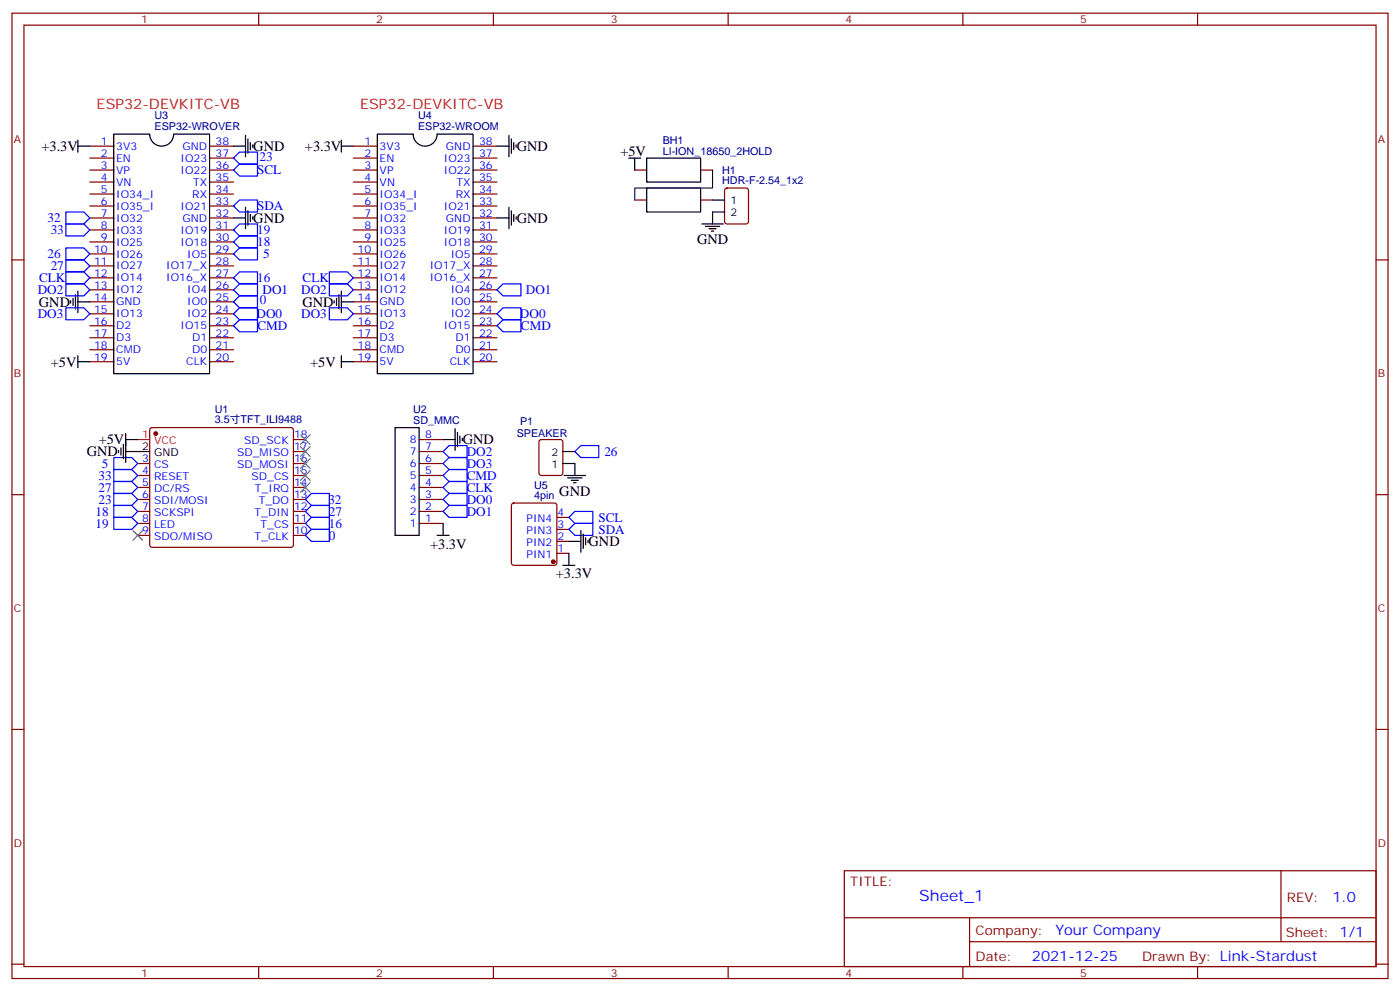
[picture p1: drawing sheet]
<svg xmlns="http://www.w3.org/2000/svg" width="412mm" height="292mm" viewBox="0 0 412 292" stroke-linecap="round" stroke-linejoin="round" font-family="sans-serif">
<g fill="none" stroke="#870000" stroke-width=".35">
<path d="M3.5 3.9h405.4v284.3h-405.4zM7.1 7.4h398.2v277.3h-398.2zM76.2 3.9v3.5M145.3 3.9v3.5M214.5 3.9v3.5M283.6 3.9v3.5M352.8 3.9v3.5M26.5 43h7M26.5 46.6h7M26.5 50.1h7M26.5 53.6h7M26.5 57.2h7"/>
<path d="M61.7 43h7.1M61.7 46.6h7.1M61.7 50.1h7.1M61.7 53.6h7.1M61.7 57.2h7.1M104.1 43h7M104.1 46.6h7M104.1 50.1h7M104.1 53.6h7M104.1 57.2h7M139.3 43h7.1M139.3 46.6h7.1"/>
<path d="M139.3 50.1h7.1M139.3 53.6h7.1M139.3 57.2h7.1M187 50.1h3.5M187 58.9h3.5M206.4 50.1h3.5M206.4 58.9h3.5M213.7 55.6l.4-.2h5.7l.6 .4 .1 9.5-.5 .6-5.9 .1-.6-.5-.1-9.4zM3.5 76.6h3.6M26.5 60.7h7M26.5 64.2h7M26.5 67.7h7"/>
<path d="M26.5 71.3h7M26.5 74.8h7M26.5 78.3h7M61.7 60.7h7.1M61.7 64.2h7.1M61.7 67.7h7.1M61.7 71.3h7.1M61.7 74.8h7.1M61.7 78.3h7.1M104.1 60.7h7M104.1 64.2h7M104.1 67.7h7"/>
<path d="M104.1 71.3h7M104.1 74.8h7M104.1 78.3h7M139.3 60.7h7.1M139.3 64.2h7.1M139.3 67.7h7.1M139.3 71.3h7.1M139.3 74.8h7.1M139.3 78.3h7.1M405.3 76.6h3.6M26.5 81.8h7M26.5 85.4h7"/>
<path d="M26.5 88.9h7M26.5 92.4h7M26.5 96h7M26.5 99.5h7M61.7 81.8h7.1M61.7 85.4h7.1M61.7 88.9h7.1M61.7 92.4h7.1M61.7 96h7.1M61.7 99.5h7.1M104.1 81.8h7M104.1 85.4h7"/>
<path d="M104.1 88.9h7M104.1 92.4h7M104.1 96h7M104.1 99.5h7M139.3 81.8h7.1M139.3 85.4h7.1M139.3 88.9h7.1M139.3 92.4h7.1M139.3 96h7.1M139.3 99.5h7.1M26.5 103h7M26.5 106.5h7"/>
<path d="M61.7 103h7.1M61.7 106.5h7.1M104.1 103h7M104.1 106.5h7M139.3 103h7.1M139.3 106.5h7.1M40.6 136.5h3.5M44.3 126.1l.5-.2h40.9l.5 .2 .2 .5v33.9l-.2 .5-.5 .2h-40.9l-.5-.2-.2-.5v-33.9zM86.4 136.5h3.6M86.4 133h3.6M86.4 129.5h3.6M123.5 136.5h7"/>
<path d="M123.5 133h7M123.5 129.5h7M159 129.7l.5-.2h5.6l.7 .4v9.4l-.5 .7-5.8 .1-.7-.5-.1-9.4zM3.5 145.7h3.6M40.6 140.1h3.5M40.6 143.6h3.5M40.6 147.1h3.5M40.6 150.6h3.5M40.6 154.2h3.5M40.6 157.7h3.5M86.4 140.1h3.6M86.4 143.6h3.6"/>
<path d="M86.4 147.1h3.6M86.4 150.6h3.6M86.4 154.2h3.6M86.4 157.7h3.6M123.5 140.1h7M123.5 143.6h7M123.5 147.1h7M123.5 150.6h7M123.5 154.2h7M150.9 148.4l.4-.2h12l.5 .2 .2 .5v16.9l-.2 .5-.5 .2h-12l-.5-.2-.2-.5v-16.9zM164 159.5h3.6M164 155.9h3.6"/>
<path d="M164 152.4h3.6M405.3 145.7h3.6M164 163h3.6M3.5 214.8h3.6M405.3 214.8h3.6M248.7 256.5h156.6v28.2h-156.6zM377.3 256.5v20.9M248.7 270.3h156.5M285.6 277.4h119.6M285.6 270.3v14.1M3.5 284h3.6M76.2 284.7v3.5"/>
<path d="M145.3 284.7v3.5M214.5 284.7v3.5M283.6 284.7v3.5M352.8 284.7v3.5M405.3 284h3.6"/>
</g>
<g fill="none" stroke="#000" stroke-width=".35">
<path d="M33.5 39.5h10.6a3.5 3.5 0 0 0 3.5 3.5 3.5 3.5 0 0 0 3.6-3.5h10.5v70.6h-28.2zM72.3 39.9v6.3M111.1 39.5h10.6a3.5 3.5 0 0 0 3.5 3.5 3.5 3.5 0 0 0 3.6-3.5h10.5v70.6h-28.2zM149.9 39.9v6.3M22.9 41.3v3.5M22.9 43h3.6M68.8 43h3.5M73 40.9v4.3M73.7 42v2.1M74.4 42.7v.7M100.5 41.3v3.5M100.5 43h3.6"/>
<path d="M146.4 43h3.5M150.6 40.9v4.3M151.3 42v2.1M152 42.7v.7M185.2 46.6h3.5M187 46.6v3.5M190.5 46.6h15.9v7h-15.9zM190.5 55.4h15.9v7h-15.9zM209.9 58.9h3.5M68.8 64.2h3.5M72.3 61v6.4M73 62.1v4.2"/>
<path d="M73.7 63.1v2.2M74.4 63.9v.7M146.4 64.2h3.5M149.9 61v6.4M150.6 62.1v4.2M151.3 63.1v2.2M152 63.9v.7M206.7 66h6.4M207.8 66.7h4.2M208.8 67.4h2.2M209.5 68.1h.8M213.4 62.4h-3.5v3.6"/>
<path d="M20.8 88.5v.8M21.5 87.8v2.2M22.2 86.8v4.2M22.9 85.7v6.4M22.9 88.9h3.6M98.4 88.5v.8M99.1 87.8v2.2M99.8 86.8v4.2M100.5 85.7v6.4M100.5 88.9h3.6M22.9 106.5h3.6M22.9 104.8v3.5"/>
<path d="M100.5 106.5h3.6M100.5 104.8v3.5M34.9 132.6v.8M35.6 131.9v2.2M36.3 130.9v4.2M37 133h7.1M37 129.5h3.6M37 127.7v8.5M116.4 125.9h7.1v31.8h-7.1zM130.5 129.5h3.6M134.1 126.3v6.3M134.8 127.4v4.2"/>
<path d="M135.5 128.4v2.1M136.2 129.1v.7M165.8 133h3.5M165.8 136.5h3.5v3.6M128.8 157.7h3.5M130.5 154.2v3.5M166.2 140.1h6.3M167.2 140.8h4.2M167.6 159.5h3.5M168.3 141.5h2.1M169 142.2h.7M171.1 156.3v6.3"/>
<path d="M171.8 157.3v4.3M172.5 158.4v2.1M173.2 159.1v.7M165.8 166.5h3.5M167.6 163v3.5"/>
</g>
<g fill="#870000" stroke="#870000" stroke-width=".35">
<circle cx="45.9" cy="127.7" r=".53"/>
<circle cx="163" cy="165.5" r=".53"/>
</g>
<path d="M40.6 129.5h3.5" fill="none" stroke="#f00" stroke-width=".35"/>
<g fill="none" stroke="#00f" stroke-width=".35">
<path d="M68.8 46.6l1.8-1.8h5.2v3.5h-5.2zM68.8 50.1l1.8-1.8h5.2v3.6h-5.2zM19.4 76.6h5.3l1.8 1.7-1.8 1.8h-5.3zM19.4 66h5.3l1.8 1.7-1.8 1.8h-5.3zM19.4 62.4h5.3l1.8 1.8-1.8 1.8h-5.3zM19.4 73h5.3l1.8 1.8-1.8 1.8h-5.3zM68.8 71.3l1.8-1.8h5.2v3.5h-5.2zM68.8 67.7l1.8-1.7h5.2v3.5h-5.2zM68.8 60.7l1.8-1.8h5.2v3.5h-5.2zM70.6 73h5.2v3.6h-5.2l-1.8-1.8zM19.4 83.6h5.3l1.8 1.8-1.8 1.7h-5.3zM19.4 90.7h5.3l1.8 1.7-1.8 1.8h-5.3z"/>
<path d="M19.4 80.1h5.3l1.8 1.7-1.8 1.8h-5.3zM68.8 96l1.8-1.8h5.2v3.5h-5.2zM68.8 85.4l1.8-1.8h5.2v3.5h-5.2zM68.8 81.8l1.8-1.7h5.2v3.5h-5.2zM68.8 88.9l1.8-1.8h5.2v3.6h-5.2zM70.6 90.7h5.2v3.5h-5.2l-1.8-1.8zM97 83.6h5.3l1.8 1.8-1.8 1.7h-5.3zM97 90.7h5.3l1.8 1.7-1.8 1.8h-5.3zM97 80.1h5.3l1.8 1.7-1.8 1.8h-5.3zM146.4 96l1.8-1.8h5.3v3.5h-5.3zM146.4 85.4l1.8-1.8h5.3v3.5h-5.3zM148.2 90.7h5.3v3.5h-5.3l-1.8-1.8z"/>
<path d="M33.5 134.8h5.3l1.8 1.7-1.8 1.8h-5.3zM33.5 138.3h5.3l1.8 1.8-1.8 1.7h-5.3zM130.5 133l1.8-1.8h5.3v3.6h-5.3zM130.5 136.5l1.8-1.7h5.3v3.5h-5.3zM169.3 133l1.8-1.8h5.3v3.6h-5.3zM33.5 145.3h5.3l1.8 1.8-1.8 1.8h-5.3zM33.5 148.9h5.3l1.8 1.7-1.8 1.8h-5.3zM33.5 141.8h5.3l1.8 1.8-1.8 1.7h-5.3zM33.5 152.4h5.3l1.8 1.8-1.8 1.7h-5.3zM90 147.1l1.7-1.8h5.3v3.6h-5.3zM90 150.6l1.7-1.7h5.3v3.5h-5.3zM90 154.2l1.7-1.8h5.3v3.5h-5.3z"/>
<path d="M90 157.7l1.7-1.8h5.3v3.6h-5.3zM130.5 140.1l1.8-1.8h5.3v3.5h-5.3zM130.5 143.6l1.8-1.8h5.3v3.5h-5.3zM130.5 147.1l1.8-1.8h5.3v3.6h-5.3zM130.5 150.6l1.8-1.7h5.3v3.5h-5.3zM167.6 152.4l1.7-1.8h5.3v3.6h-5.3zM167.6 155.9l1.7-1.7h5.3v3.5h-5.3z"/>
</g>
<path d="M88.5 128.1l2.9 2.8M88.5 131.6l2.9 2.8M88.5 135.1l2.9 2.8M88.5 138.6l2.9 2.9M91.4 128.1l-2.9 2.8M91.4 131.6l-2.9 2.8M91.4 135.1l-2.9 2.8M91.4 138.6l-2.9 2.9M39.2 156.3l2.8 2.8M42 156.3l-2.8 2.8M88.5 142.2l2.9 2.8M91.4 142.2l-2.9 2.8" fill="none" stroke="#3c3" stroke-width=".35"/>
<path d="M209.9 50.1v5.3h-22.9v3.5" fill="none" stroke="#008700" stroke-width=".35"/>
<text font-size="4.6" fill="#00f" x="270.8" y="265.5">Sheet_1</text>
<g font-size="4.2" fill="#f00">
<text x="28.5" y="32.2">ESP32-DEVKITC-VB</text>
<text x="106.1" y="32.2">ESP32-DEVKITC-VB</text>
</g>
<g font-size="4.2">
<text x="12.2" y="44.5">+3.3V</text>
<text x="74.6" y="44.5">GND</text>
<text x="89.8" y="44.5">+3.3V</text>
<text x="152.2" y="44.5">GND</text>
<text x="182.7" y="45.9">+5V</text>
<text x="74.6" y="65.6">GND</text>
<text x="152.2" y="65.6">GND</text>
<text x="205.3" y="72">GND</text>
<text x="11.5" y="90.3">GND</text>
<text x="89.1" y="90.3">GND</text>
<text x="15" y="108">+5V</text>
<text x="91.4" y="108">+5V</text>
<text x="29.1" y="130.9">+5V</text>
<text x="136.3" y="130.9">GND</text>
<text x="25.6" y="134.4">GND</text>
<text x="164.8" y="146.1">GND</text>
<text x="126.7" y="161.6">+3.3V</text>
<text x="173.4" y="160.9">GND</text>
<text x="163.7" y="170.4">+3.3V</text>
</g>
<g font-size="4.2" fill="#00f">
<text x="392.5" y="265.7">1.0</text>
<text x="310.9" y="275.3">Your Company</text>
<text x="304" y="283.1">2021-12-25</text>
</g>
<g font-size="3.9" fill="#00f">
<text x="76.5" y="47.3">23</text>
<text x="75.7" y="51.4">SCL</text>
<text x="14" y="65.5">32</text>
<text x="75.7" y="62">SDA</text>
<text x="14.9" y="69">33</text>
<text x="75.7" y="69">19</text>
<text x="14" y="76.1">26</text>
<text x="75.7" y="72.5">18</text>
<text x="77.5" y="76.1">5</text>
<text x="11.5" y="83.1">CLK</text>
<text x="14.9" y="79.6">27</text>
<text x="75.7" y="83.1">16</text>
<text x="89.1" y="83.1">CLK</text>
<text x="11.1" y="86.6">DO2</text>
<text x="76.6" y="89.7">0</text>
<text x="77.3" y="86.7">DO1</text>
<text x="88.7" y="86.6">DO2</text>
<text x="154.9" y="86.7">DO1</text>
<text x="11.1" y="93.7">DO3</text>
<text x="75.6" y="93.7">DO0</text>
<text x="88.7" y="93.7">DO3</text>
<text x="153.2" y="93.7">DO0</text>
<text x="75.8" y="97.2">CMD</text>
<text x="153.4" y="97.3">CMD</text>
<text x="30" y="137.8">5</text>
<text x="137.5" y="134.3">DO2</text>
<text x="137.5" y="137.8">DO3</text>
<text x="178" y="134.3">26</text>
<text x="29" y="141.3">33</text>
<text x="137.5" y="141.3">CMD</text>
<text x="29" y="148.4">23</text>
<text x="29" y="144.8">27</text>
<text x="96.7" y="148.4">32</text>
<text x="137.5" y="144.8">CLK</text>
<text x="137.5" y="148.4">DO0</text>
<text x="28.1" y="151.9">18</text>
<text x="28.1" y="155.4">19</text>
<text x="96.9" y="151.9">27</text>
<text x="96.9" y="155.5">16</text>
<text x="137.5" y="151.9">DO1</text>
<text x="176.3" y="153.7">SCL</text>
<text x="96.9" y="159">0</text>
<text x="176.3" y="157.2">SDA</text>
</g>
<g font-size="3.9" fill="#800">
<text x="250.5" y="261.1">TITLE:</text>
<text x="379.1" y="265.7">REV:</text>
<text x="287.4" y="275.3">Company:</text>
<text x="378.7" y="275.9">Sheet: 1/1</text>
<text x="287.4" y="282.9">Date:</text>
<text x="336.4" y="283">Drawn By: Link-Stardust</text>
</g>
<g font-size="3.2" fill="#800">
<text x="41.6" y="6.9">1</text>
<text x="110.8" y="6.9">2</text>
<text x="179.9" y="6.9">3</text>
<text x="249.1" y="6.9">4</text>
<text x="318.2" y="6.9">5</text>
<text x="4.1" y="42">A</text>
<text x="405.9" y="42">A</text>
<text x="4.1" y="111.1">B</text>
<text x="405.9" y="111.1">B</text>
<text x="4.1" y="180.3">C</text>
<text x="405.9" y="180.3">C</text>
<text x="4.1" y="249.4">D</text>
<text x="405.9" y="249.4">D</text>
<text x="41.6" y="287.7">1</text>
<text x="110.8" y="287.7">2</text>
<text x="179.9" y="287.7">3</text>
<text x="249.1" y="287.7">4</text>
<text x="318.2" y="287.7">5</text>
</g>
<g font-size="3.2" fill="#000080">
<text x="45.5" y="35.2">U3</text>
<text x="123.1" y="35.2">U4</text>
<text x="45.5" y="38.3">ESP32-WROVER</text>
<text x="123.1" y="38.3">ESP32-WROOM</text>
<text x="195.2" y="45.5">LI-ION_18650_2HOLD</text>
<text x="195.2" y="42.4">BH1</text>
<text x="212.7" y="51.2">H1</text>
<text x="212.7" y="54.3">HDR-F-2.54_1x2</text>
<text x="63.3" y="124.7">3.5寸TFT_ILI9488</text>
<text x="63.3" y="121.6">U1</text>
<text x="121.7" y="124.9">SD_MMC</text>
<text x="121.7" y="121.7">U2</text>
<text x="153.2" y="125.3">P1</text>
<text x="152.2" y="128.8">SPEAKER</text>
<text x="157.3" y="143.9">U5</text>
<text x="157.3" y="147.1">4pin</text>
</g>
<g font-size="3.2" fill="#00f">
<text x="29.7" y="42.7">1</text>
<text x="29.7" y="46.2">2</text>
<text x="34.2" y="44.1">3V3</text>
<text x="34.2" y="47.6">EN</text>
<text x="53.2" y="47.6">IO23</text>
<text x="53.7" y="44.1">GND</text>
<text x="63.5" y="46.2">37</text>
<text x="63.5" y="42.7">38</text>
<text x="107.3" y="42.7">1</text>
<text x="107.3" y="46.2">2</text>
<text x="111.8" y="44.1">3V3</text>
<text x="111.8" y="47.6">EN</text>
<text x="130.8" y="47.6">IO23</text>
<text x="131.4" y="44.1">GND</text>
<text x="141.1" y="46.2">37</text>
<text x="141.1" y="42.7">38</text>
<text x="29.7" y="49.7">3</text>
<text x="29.7" y="53.3">4</text>
<text x="34.2" y="51.2">VP</text>
<text x="53.2" y="51.2">IO22</text>
<text x="63.5" y="53.3">35</text>
<text x="63.5" y="49.7">36</text>
<text x="107.3" y="49.7">3</text>
<text x="107.3" y="53.3">4</text>
<text x="111.8" y="51.2">VP</text>
<text x="130.8" y="51.2">IO22</text>
<text x="141.1" y="53.3">35</text>
<text x="141.1" y="49.7">36</text>
<text x="29.7" y="56.8">5</text>
<text x="34.2" y="54.7">VN</text>
<text x="34.2" y="58.2">IO34_I</text>
<text x="56.6" y="58.2">RX</text>
<text x="56.9" y="54.7">TX</text>
<text x="63.5" y="56.8">34</text>
<text x="107.3" y="56.8">5</text>
<text x="111.8" y="54.7">VN</text>
<text x="111.8" y="58.2">IO34_I</text>
<text x="134.3" y="58.2">RX</text>
<text x="134.5" y="54.7">TX</text>
<text x="141.1" y="56.8">34</text>
<text x="29.7" y="60.3">6</text>
<text x="29.7" y="63.9">7</text>
<text x="34.2" y="61.7">IO35_I</text>
<text x="34.2" y="65.3">IO32</text>
<text x="53.2" y="61.7">IO21</text>
<text x="53.7" y="65.3">GND</text>
<text x="63.5" y="63.9">32</text>
<text x="63.5" y="60.3">33</text>
<text x="107.3" y="60.3">6</text>
<text x="107.3" y="63.9">7</text>
<text x="111.8" y="61.7">IO35_I</text>
<text x="111.8" y="65.3">IO32</text>
<text x="130.8" y="61.7">IO21</text>
<text x="131.4" y="65.3">GND</text>
<text x="141.1" y="63.9">32</text>
<text x="141.1" y="60.3">33</text>
<text x="29.7" y="67.4">8</text>
<text x="29.7" y="70.9">9</text>
<text x="34.2" y="68.8">IO33</text>
<text x="53.2" y="68.8">IO19</text>
<text x="63.5" y="70.9">30</text>
<text x="63.5" y="67.4">31</text>
<text x="107.3" y="67.4">8</text>
<text x="107.3" y="70.9">9</text>
<text x="111.8" y="68.8">IO33</text>
<text x="130.8" y="68.8">IO19</text>
<text x="141.1" y="70.9">30</text>
<text x="141.1" y="67.4">31</text>
<text x="27.7" y="74.4">10</text>
<text x="27.7" y="78">11</text>
<text x="34.2" y="72.3">IO25</text>
<text x="34.2" y="75.8">IO26</text>
<text x="53.2" y="72.3">IO18</text>
<text x="55.2" y="75.8">IO5</text>
<text x="63.5" y="78">28</text>
<text x="63.5" y="74.4">29</text>
<text x="105.3" y="74.4">10</text>
<text x="105.3" y="78">11</text>
<text x="111.8" y="72.3">IO25</text>
<text x="111.8" y="75.8">IO26</text>
<text x="130.8" y="72.3">IO18</text>
<text x="132.8" y="75.8">IO5</text>
<text x="141.1" y="78">28</text>
<text x="141.1" y="74.4">29</text>
<text x="27.7" y="81.5">12</text>
<text x="34.2" y="79.4">IO27</text>
<text x="34.2" y="82.9">IO14</text>
<text x="49" y="82.9">IO16_X</text>
<text x="49" y="79.4">IO17_X</text>
<text x="63.5" y="81.5">27</text>
<text x="105.3" y="81.5">12</text>
<text x="111.8" y="79.4">IO27</text>
<text x="111.8" y="82.9">IO14</text>
<text x="126.6" y="82.9">IO16_X</text>
<text x="126.6" y="79.4">IO17_X</text>
<text x="141.1" y="81.5">27</text>
<text x="27.7" y="85">13</text>
<text x="27.7" y="88.5">14</text>
<text x="34.2" y="86.4">IO12</text>
<text x="34.2" y="90">GND</text>
<text x="55.2" y="90">IO0</text>
<text x="55.2" y="86.4">IO4</text>
<text x="63.5" y="88.5">25</text>
<text x="63.5" y="85">26</text>
<text x="105.3" y="85">13</text>
<text x="105.3" y="88.5">14</text>
<text x="111.8" y="86.4">IO12</text>
<text x="111.8" y="90">GND</text>
<text x="132.8" y="90">IO0</text>
<text x="132.8" y="86.4">IO4</text>
<text x="141.1" y="88.5">25</text>
<text x="141.1" y="85">26</text>
<text x="27.7" y="92.1">15</text>
<text x="27.7" y="95.6">16</text>
<text x="34.2" y="93.5">IO13</text>
<text x="55.2" y="93.5">IO2</text>
<text x="63.5" y="95.6">23</text>
<text x="63.5" y="92.1">24</text>
<text x="105.3" y="92.1">15</text>
<text x="105.3" y="95.6">16</text>
<text x="111.8" y="93.5">IO13</text>
<text x="132.8" y="93.5">IO2</text>
<text x="141.1" y="95.6">23</text>
<text x="141.1" y="92.1">24</text>
<text x="27.7" y="99.1">17</text>
<text x="34.2" y="97">D2</text>
<text x="34.2" y="100.5">D3</text>
<text x="53.2" y="97">IO15</text>
<text x="56.6" y="100.5">D1</text>
<text x="63.5" y="99.1">22</text>
<text x="105.3" y="99.1">17</text>
<text x="111.8" y="97">D2</text>
<text x="111.8" y="100.5">D3</text>
<text x="130.8" y="97">IO15</text>
<text x="134.2" y="100.5">D1</text>
<text x="141.1" y="99.1">22</text>
<text x="27.7" y="102.7">18</text>
<text x="27.7" y="106.2">19</text>
<text x="34.2" y="104.1">CMD</text>
<text x="34.2" y="107.6">5V</text>
<text x="54.9" y="107.6">CLK</text>
<text x="56.6" y="104.1">D0</text>
<text x="63.5" y="106.2">20</text>
<text x="63.5" y="102.7">21</text>
<text x="105.3" y="102.7">18</text>
<text x="105.3" y="106.2">19</text>
<text x="111.8" y="104.1">CMD</text>
<text x="111.8" y="107.6">5V</text>
<text x="132.5" y="107.6">CLK</text>
<text x="134.2" y="104.1">D0</text>
<text x="141.1" y="106.2">20</text>
<text x="141.1" y="102.7">21</text>
<text x="71.9" y="130.9">SD_SCK</text>
<text x="86.6" y="129.1">18</text>
<text x="120.8" y="130.5">8</text>
<text x="125.2" y="129.1">8</text>
<text x="41.9" y="136.2">3</text>
<text x="45.4" y="137.9">CS</text>
<text x="69.8" y="137.9">SD_MOSI</text>
<text x="69.8" y="134.4">SD_MISO</text>
<text x="86.6" y="136.2">16</text>
<text x="86.6" y="132.6">17</text>
<text x="120.8" y="137.6">6</text>
<text x="120.8" y="134.1">7</text>
<text x="125.2" y="136.2">6</text>
<text x="125.2" y="132.6">7</text>
<text x="41.9" y="139.7">4</text>
<text x="41.9" y="143.2">5</text>
<text x="45.4" y="141.5">RESET</text>
<text x="74.1" y="141.5">SD_CS</text>
<text x="86.6" y="143.2">14</text>
<text x="86.6" y="139.7">15</text>
<text x="120.8" y="141.1">5</text>
<text x="125.2" y="143.2">4</text>
<text x="125.2" y="139.7">5</text>
<text x="41.9" y="146.8">6</text>
<text x="45.4" y="145">DC/RS</text>
<text x="45.4" y="148.5">SDI/MOSI</text>
<text x="75.1" y="145">T_IRQ</text>
<text x="76.2" y="148.5">T_DO</text>
<text x="86.6" y="146.8">13</text>
<text x="120.8" y="148.2">3</text>
<text x="120.8" y="144.6">4</text>
<text x="125.2" y="146.8">3</text>
<text x="41.9" y="150.3">7</text>
<text x="41.9" y="153.8">8</text>
<text x="45.4" y="152">SCKSPI</text>
<text x="45.4" y="155.6">LED</text>
<text x="75" y="152">T_DIN</text>
<text x="76.8" y="155.6">T_CS</text>
<text x="86.6" y="153.8">11</text>
<text x="86.6" y="150.3">12</text>
<text x="120.8" y="155.2">1</text>
<text x="120.8" y="151.7">2</text>
<text x="125.2" y="153.8">1</text>
<text x="125.2" y="150.3">2</text>
<text x="155.1" y="153.8">PIN4</text>
<text x="164.2" y="155.6">3</text>
<text x="164.2" y="152">4</text>
<text x="41.9" y="157.3">9</text>
<text x="45.4" y="159.1">SDO/MISO</text>
<text x="75" y="159.1">T_CLK</text>
<text x="86.6" y="157.3">10</text>
<text x="155.1" y="160.9">PIN2</text>
<text x="155.1" y="157.3">PIN3</text>
<text x="164.2" y="159.1">2</text>
<text x="155.1" y="164.4">PIN1</text>
<text x="164.2" y="162.6">1</text>
</g>
<g font-size="3.2">
<text x="215.2" y="60">1</text>
<text x="215.2" y="63.5">2</text>
<text x="41.9" y="132.6">2</text>
<text x="45.4" y="134.4">GND</text>
<text x="162.5" y="137.9">1</text>
<text x="162.5" y="134.4">2</text>
</g>
<g font-size="3.2" fill="#f00">
<text x="41.9" y="129.1">1</text>
<text x="45.4" y="130.9">VCC</text>
</g>
</svg>
